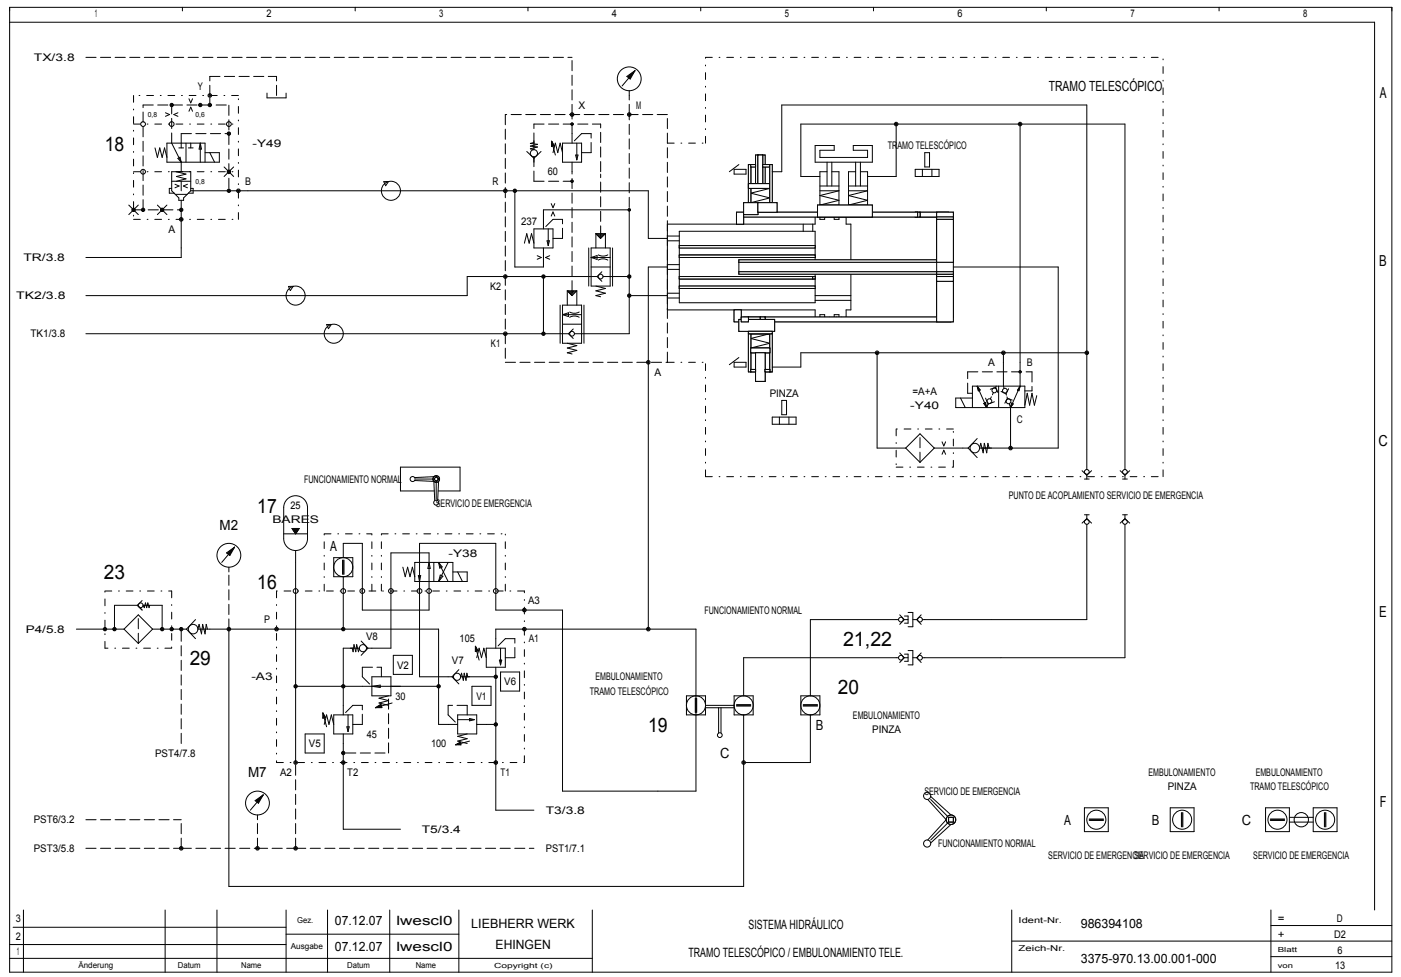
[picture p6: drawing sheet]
<svg xmlns="http://www.w3.org/2000/svg" width="582mm" height="406mm" viewBox="0 0 582 406" stroke-linecap="round" stroke-linejoin="round" font-family="sans-serif">
<g fill="none" stroke="#000" stroke-width=".42">
<path d="M306.9 68.4l-3.9 3M311.9 78.3h7.9l-7.9 2 7.9 2-7.9 1.9M311.9 76.3h7.9M314.9 68.4h-3v15.8M314.9 76.3v-11.9h1.9v11.9M316.8 68.4h3v15.8h-7.9M338.6 60.5h7.9v2h-5.9v2.9h19.8v-2.9h-5.9v-2h7.9v6.9h-23.8zM340.6 79.3h7.9l-7.9 2 7.9 1.9-7.9 2M340.6 77.3h7.9M343.6 71.4h-3v13.8M343.6 67.4v9.9M345.5 71.4h3v13.8h-7.9"/>
<path d="M345.5 67.4v9.9M352.5 79.3h7.9l-7.9 2 7.9 1.9-7.9 2M352.5 77.3h7.9M355.5 71.4h-3v13.8M355.5 67.4v9.9M357.4 71.4h3v13.8h-7.9M357.4 67.4v9.9M277.2 98.1h5M333.7 93.1v3M337.6 93.1v3M338.6 90.2v2.9h-61.4v35.7h61.4v3M340.6 90.2v1h2v-1"/>
<path d="M346.5 90.2v1h2v-1M351.5 90.2v2.9h2v14.9M380.2 90.2h13.9M380.2 88.2h2M389.1 88.2v43.6M396 88.2v43.6M277.2 112h5M277.2 110h5M277.2 100.1h5M282.2 115.9h56.4M282.2 114.9h56.4M282.2 107h56.4"/>
<path d="M282.2 106h56.4M306.9 109v3.9M337.6 114.9v1M338.6 108v-11.9h-56.4v29.7h56.4v-5.9M338.6 113.9v5M353.5 113.9v14.9h-2v3M277.2 123.8h5M277.2 121.9h5M305 132.7l14.8 1M308.9 131.8h8.9M319.8 138.7h-7.9v15.8h3M319.8 138.7l-7.9 2 7.9 1.9-7.9 2h7.9"/>
<path d="M319.8 138.7v15.8M338.6 124.8h14.9M338.6 122.8h14.9M340.6 131.8v-1h2v1.9h2v-.9M346.5 131.8v-1h2v1M347.5 131.8v.9h2v-.9M306.9 148.6l-3.9 3M311.9 146.6h7.9M313.9 146.6v11.9h3.9v-11.9M314.9 146.6v11.9M316.8 146.6v11.9M316.8 154.5h4"/>
</g>
<path d="M282.2 114.9h55.4v1h-55.4z" fill-rule="evenodd" fill="#fff" stroke="#000" stroke-width=".42"/>
<path d="M337.6 114.9h1v1h-1z" fill="none" stroke="#000" stroke-width=".42"/>
<path d="M337.6 114.9h1v1h-1z" fill-rule="evenodd" fill="#fff" stroke="#000" stroke-width=".42"/>
<path d="M306.9 108h82.2v1h-82.2z" fill="none" stroke="#000" stroke-width=".42"/>
<path d="M306.9 108h82.2v1h-82.2z" fill-rule="evenodd" fill="#fff" stroke="#000" stroke-width=".42"/>
<path d="M306.9 112.9h82.2v1h-82.2z" fill="none" stroke="#000" stroke-width=".42"/>
<path d="M306.9 112.9h82.2v1h-82.2z" fill-rule="evenodd" fill="#fff" stroke="#000" stroke-width=".42"/>
<path d="M389.1 113.9h6.9v5h-6.9z" fill="none" stroke="#000" stroke-width=".42"/>
<path d="M389.1 113.9h6.9v5h-6.9z" fill-rule="evenodd" fill="#fff" stroke="#000" stroke-width=".42"/>
<path d="M389.1 112.9h6.9v1h-6.9z" fill="none" stroke="#000" stroke-width=".42"/>
<path d="M389.1 112.9h6.9v1h-6.9z" fill-rule="evenodd" fill="#fff" stroke="#000" stroke-width=".42"/>
<path d="M282.2 106h56.4v1h-56.4z" fill="none" stroke="#000" stroke-width=".42"/>
<path d="M282.2 106h56.4v1h-56.4z" fill-rule="evenodd" fill="#fff" stroke="#000" stroke-width=".42"/>
<path d="M305 128.8h2.9v4.9h-2.9z" fill="none" stroke="#000" stroke-width=".42"/>
<path d="M305 128.8h2.9v4.9h-2.9z" fill-rule="evenodd" fill="#fff" stroke="#000" stroke-width=".42"/>
<path d="M282.2 102.1h56.4v.9h-56.4z" fill="none" stroke="#000" stroke-width=".42"/>
<path d="M282.2 102.1h56.4v.9h-56.4z" fill-rule="evenodd" fill="#fff" stroke="#000" stroke-width=".42"/>
<path d="M282.2 118.9h56.4v1h-56.4z" fill="none" stroke="#000" stroke-width=".42"/>
<path d="M282.2 118.9h56.4v1h-56.4z" fill-rule="evenodd" fill="#fff" stroke="#000" stroke-width=".42"/>
<path d="M382.2 88.2h11.9v2h-11.9z" fill="none" stroke="#000" stroke-width=".42"/>
<path d="M382.2 88.2h11.9v2h-11.9z" fill-rule="evenodd" fill="#fff" stroke="#000" stroke-width=".42"/>
<path d="M389.1 88.2h6.9v4h-6.9z" fill="none" stroke="#000" stroke-width=".42"/>
<path d="M389.1 88.2h6.9v4h-6.9z" fill-rule="evenodd" fill="#fff" stroke="#000" stroke-width=".42"/>
<path d="M380.2 88.2h2v2h-2z" fill="none" stroke="#000" stroke-width=".42"/>
<path d="M380.2 88.2h2v2h-2z" fill-rule="evenodd" fill="#fff" stroke="#000" stroke-width=".42"/>
<path d="M389.1 90.2h6.9v2h-6.9z" fill="none" stroke="#000" stroke-width=".42"/>
<path d="M389.1 90.2h6.9v2h-6.9z" fill-rule="evenodd" fill="#fff" stroke="#000" stroke-width=".42"/>
<path d="M389.1 91.2h6.9v17.8h-6.9z" fill="none" stroke="#000" stroke-width=".42"/>
<path d="M389.1 91.2h6.9v17.8h-6.9z" fill-rule="evenodd" fill="#fff" stroke="#000" stroke-width=".42"/>
<path d="M310.9 131.8h4.9v1.9h-4.9z" fill="none" stroke="#000" stroke-width=".42"/>
<path d="M310.9 131.8h4.9v1.9h-4.9z" fill-rule="evenodd" fill="#fff" stroke="#000" stroke-width=".42"/>
<path d="M317.8 131.8h77.3v1.9h-77.3z" fill="none" stroke="#000" stroke-width=".42"/>
<path d="M317.8 131.8h77.3v1.9h-77.3z" fill-rule="evenodd" fill="#fff" stroke="#000" stroke-width=".42"/>
<path d="M315.8 131.8h2v1.9h-2z" fill="none" stroke="#000" stroke-width=".42"/>
<path d="M315.8 131.8h2v1.9h-2z" fill-rule="evenodd" fill="#fff" stroke="#000" stroke-width=".42"/>
<path d="M306.9 132.7h14.9v5h-14.9z" fill="none" stroke="#000" stroke-width=".42"/>
<path d="M306.9 132.7h14.9v5h-14.9z" fill-rule="evenodd" fill="#fff" stroke="#000" stroke-width=".42"/>
<path d="M307.9 131.8h3v1.9h-3z" fill="none" stroke="#000" stroke-width=".42"/>
<path d="M307.9 131.8h3v1.9h-3z" fill-rule="evenodd" fill="#fff" stroke="#000" stroke-width=".42"/>
<path d="M389.1 116.9h6.9v16.8h-6.9z" fill="none" stroke="#000" stroke-width=".42"/>
<path d="M389.1 116.9h6.9v16.8h-6.9z" fill-rule="evenodd" fill="#fff" stroke="#000" stroke-width=".42"/>
<path d="M389.1 114.9h6.9v2h-6.9z" fill="none" stroke="#000" stroke-width=".42"/>
<path d="M389.1 114.9h6.9v2h-6.9z" fill-rule="evenodd" fill="#fff" stroke="#000" stroke-width=".42"/>
<path d="M310.9 68.4h1v15.8h-1z" fill="none" stroke="#000" stroke-width=".42"/>
<path d="M310.9 68.4h1v15.8h-1z" fill-rule="evenodd" fill="#fff" stroke="#000" stroke-width=".42"/>
<path d="M316.8 64.4h1v11.9h-1z" fill="none" stroke="#000" stroke-width=".42"/>
<path d="M316.8 64.4h1v11.9h-1z" fill-rule="evenodd" fill="#fff" stroke="#000" stroke-width=".42"/>
<path d="M313.9 64.4h1v11.9h-1z" fill="none" stroke="#000" stroke-width=".42"/>
<path d="M313.9 64.4h1v11.9h-1z" fill-rule="evenodd" fill="#fff" stroke="#000" stroke-width=".42"/>
<path d="M314.9 64.4h1.9v11.9h-1.9z" fill="none" stroke="#000" stroke-width=".42"/>
<path d="M314.9 64.4h1.9v11.9h-1.9z" fill-rule="evenodd" fill="#fff" stroke="#000" stroke-width=".42"/>
<path d="M316.8 68.4h3v1h-3z" fill="none" stroke="#000" stroke-width=".42"/>
<path d="M316.8 68.4h3v1h-3z" fill-rule="evenodd" fill="#fff" stroke="#000" stroke-width=".42"/>
<path d="M311.9 68.4h2v1h-2z" fill="none" stroke="#000" stroke-width=".42"/>
<path d="M311.9 68.4h2v1h-2z" fill-rule="evenodd" fill="#fff" stroke="#000" stroke-width=".42"/>
<path d="M310.9 76.3h8.9v2h-8.9z" fill="none" stroke="#000" stroke-width=".42"/>
<path d="M310.9 76.3h8.9v2h-8.9z" fill-rule="evenodd" fill="#fff" stroke="#000" stroke-width=".42"/>
<path d="M319.8 68.4h1v15.8h-1z" fill="none" stroke="#000" stroke-width=".42"/>
<path d="M319.8 68.4h1v15.8h-1z" fill-rule="evenodd" fill="#fff" stroke="#000" stroke-width=".42"/>
<path d="M305.9 88.2h3v4.9h-3z" fill="none" stroke="#000" stroke-width=".42"/>
<path d="M305.9 88.2h3v4.9h-3z" fill-rule="evenodd" fill="#fff" stroke="#000" stroke-width=".42"/>
<path d="M308.9 88.2h72.3v2h-72.3z" fill="none" stroke="#000" stroke-width=".42"/>
<path d="M308.9 88.2h72.3v2h-72.3z" fill-rule="evenodd" fill="#fff" stroke="#000" stroke-width=".42"/>
<path d="M308.9 84.2h6v5h-6z" fill="none" stroke="#000" stroke-width=".42"/>
<path d="M308.9 84.2h6v5h-6z" fill-rule="evenodd" fill="#fff" stroke="#000" stroke-width=".42"/>
<path d="M305 70.4h4.9v2h-4.9zM314.9 84.2h7.9v4h-7.9z" fill="none" stroke="#000" stroke-width=".42"/>
<path d="M314.9 84.2h7.9v4h-7.9z" fill-rule="evenodd" fill="#fff" stroke="#000" stroke-width=".42"/>
<path d="M310.9 138.7h9.9" fill="none" stroke="#000" stroke-width=".42"/>
<path d="M310.9 138.7h9.9z" fill-rule="evenodd" fill="#fff" stroke="#000" stroke-width=".42"/>
<path d="M319.8 138.7h1v15.8h-1z" fill="none" stroke="#000" stroke-width=".42"/>
<path d="M319.8 138.7h1v15.8h-1z" fill-rule="evenodd" fill="#fff" stroke="#000" stroke-width=".42"/>
<path d="M310.9 138.7h1v15.8h-1z" fill="none" stroke="#000" stroke-width=".42"/>
<path d="M310.9 138.7h1v15.8h-1z" fill-rule="evenodd" fill="#fff" stroke="#000" stroke-width=".42"/>
<path d="M311.9 144.6h7.9v2h-7.9z" fill="none" stroke="#000" stroke-width=".42"/>
<path d="M311.9 144.6h7.9v2h-7.9z" fill-rule="evenodd" fill="#fff" stroke="#000" stroke-width=".42"/>
<path d="M313.9 146.6h3.9v11.9h-3.9z" fill="none" stroke="#000" stroke-width=".42"/>
<path d="M313.9 146.6h3.9v11.9h-3.9z" fill-rule="evenodd" fill="#fff" stroke="#000" stroke-width=".42"/>
<path d="M311.9 153.5h2v1h-2z" fill="none" stroke="#000" stroke-width=".42"/>
<path d="M311.9 153.5h2v1h-2z" fill-rule="evenodd" fill="#fff" stroke="#000" stroke-width=".42"/>
<path d="M317.8 153.5h2v1h-2z" fill="none" stroke="#000" stroke-width=".42"/>
<path d="M317.8 153.5h2v1h-2z" fill-rule="evenodd" fill="#fff" stroke="#000" stroke-width=".42"/>
<path d="M310.9 137.7h9.9v1h-9.9zM305 150.6h4.9v1.9h-4.9z" fill="none" stroke="#000" stroke-width=".42"/>
<path d="M310.9 137.7h9.9v1h-9.9z" fill-rule="evenodd" fill="#fff" stroke="#000" stroke-width=".42"/>
<path d="M339.6 85.2h22.8v5h-22.8z" fill="none" stroke="#000" stroke-width=".42"/>
<path d="M339.6 85.2h22.8v5h-22.8z" fill-rule="evenodd" fill="#fff" stroke="#000" stroke-width=".42"/>
<g fill="none" stroke="#000" stroke-width=".42">
<path d="M4 3.1h574.2v400.9h-574.2zM4 9.2h567v369M75.8 3.1v1.4M147.6 3.1v1.4M219.3 3.1v1.4M291.1 3.1v1.4M362.9 3.1v1.4M434.6 3.1v1.4M506.4 3.1v1.4M110.9 38.7v2h7.9v-2M260.4 31.8l3.4-2.4-2 3.5zM261.4 37.7v2"/>
<path d="M261.4 31.8l1.5-1.4-1 1.4zM263.8 29.4l-2.9 2.4 .8 .7 1.2-2.1M263.8 29.4l-5.4 6.3M68.7 46.9l1.7 .7-1.7 .7M71.3 59.5l4 7.9M73.9 46.9l-1.7 .7 1.7 .7M75.3 59.5v2M77.3 59.5v7.9M78.5 41l.7 1.8 .8-1.8M78.5 46.2l.7-1.7 .8 1.7M79.2 59.5v2M83.2 59.5v7.9"/>
<path d="M83.2 59.5l.5 2.5h-1zM221.8 58.5v3.7l-1.5-.4 3-.7-3-.4 3-.7-3-.4 1.5-.4M229.2 58.7l1.1 1.9-1.2 .3zM229.2 58.7l1.5 5.7M229.2 58.7l.8 1.8-.7 .2v-1.4l.4 1.1-.3 .1 .1-.7M233.7 59.5h7.9v7.9h-7.9zM237.6 55.5v4M239.6 59.5v6.9M372.3 51.6v21.7h-11.9M423.8 51.6v108.9M64.4 61.5l1 3.9 1-3.9 1 3.9 .9-3.9 1 3.9M71.3 71.4h7.9v7.9l-2.9 3v.9h-2v-.9l-3-3z"/>
<path d="M71.3 78.3h-1v2h2M71.3 75.3h7.9M72.7 76.6l1.7 .7-1.7 .7M73.3 71.4l4 1-4 .9 4 1-4 1M73.9 65.8l.9-.5 .5 2.1zM74.3 61.5h2M77.9 76.6l-1.7 .7 1.7 .7M78.2 61.5h2M79.2 78.3h1v2h-2M79.2 79.3h190.1v19.8h7.9M85.2 63.4h5.9v4h-21.8v-7.9h15.9v7.9M87.2 63.4l1.9 4"/>
<path d="M93.1 69.4l4 3.9M97.1 69.4l-4 3.9M159.4 75.5l2-.1-1.2 1.8zM213.9 79.3v31.7h11.9v-8M218.8 62.9l3 2.9M221.8 65.8v1.6M224.8 62.9l-3 2.9M229.7 63.4l1-3.9 1 3.9 1-3.9 1 3.9M237.6 67.4v4M239.1 64.4h1l-.5 2zM320.8 71.4h4v-27.8h126.7v151.5M340.6 73.3h-7.9v-21.7h134.6v143.5"/>
<path d="M380.2 70.4h9.9v2.9h-9.9zM383.2 70.4v2.9M384.2 63.4h1.9v6h-1.9zM387.1 70.4v2.9M53.5 85.2l4 4M57.5 85.2l-4 4M65.4 85.2l3.9 4M69.3 85.2l-3.9 4M72.8 80.8h5M75.3 83.2v23.8h-39.6M221.8 95.1h7.9v7.9h-7.9zM225.8 95.1v-7.9h35.6v51.5h-22.8"/>
<path d="M227.7 95.1v7M229 84.6l.7 1.7 .8-1.7M229 89.8l.7-1.7 .8 1.7M247.5 97.1h4M247.5 97.1l2 2 2-2M247.5 97.1v5.9M248 97.1l1.5 1.5 1.6-1.5M248.6 97.2l.9 .9M249.2 97.1l.3 .5M250 97.1l-.5 .4M250.4 97.2l-.9 .8M251.5 97.1v5.9"/>
<path d="M119.8 119h2l-1.2 1.7zM217.8 101.1l1-4 1 4 1-4 1 4M223.2 106.3l1.7 .7-1.7 .7M225.8 114.9v23.8M227.2 100.1h1l-.5 2zM228.4 106.3l-1.7 .7 1.7 .7M244.6 103v15.9M245.6 103h7.9v15.9h-7.9zM245.6 107h7.9M245.6 107l2.4-.8v1.6zM245.6 111h7.9M247.5 118.9l4 1-4 1 4 1-4 .9 2 .5"/>
<path d="M248 114.9h-53.9v7.9h-158.4M248 114.9l2 2M248.5 105.9l1.7 .5 2.3-.5M248.5 108.1l2.3-.5 1.7 .5M250 112.9l-2 2M250.5 114.9h10.9M254.5 103v15.9M277.2 111h-7.9v150.4M396 111h43.6v75.2h-32.7l.5-2 1 4 .5-4 1 4 .5-4 .5 2M35.7 138.7h200.5M135.7 134.9l2-.1-1.3 1.8zM232.7 126.8v15.8"/>
<path d="M233.7 126.8h7.9v15.8h-7.9zM233.7 130.8h7.9M233.7 130.8l2.5-.8v1.6zM233.7 134.7h7.9M235.7 120.9h3.9M235.7 120.9l1.9 1.9 2-1.9M235.7 120.9v5.9M236.2 138.7l1.9 2M236.2 120.9l1.4 1.4 1.6-1.4M236.7 129.7l2.2 .5 1.7-.5M236.7 131.8l2.2-.5 1.7 .5M236.7 121l.9 .9"/>
<path d="M237.3 120.9l.3 .5M238.1 136.7l-1.9 2M238.1 120.9l-.5 .4M238.5 121l-.9 .8M239.6 120.9v5.9M242.6 126.8v15.8M261.4 122.8h15.8M235.7 142.6l3.9 1-3.9 1 3.9 1-3.9 1 1.9 .5M364.4 146.6v39.6h11.8M416.8 146.6v13.8l.3 1M451.5 146.6h-118.8v5.9h-11.9M320.8 173.3h9.9v3h-9.9z"/>
<path d="M323.8 173.3v3M324.8 166.4h1.9v5.9h-1.9zM327.7 173.3v3M399 165.4l2 4M404 165.4h-7v4h28.7v-8.9h-21.7v8.9M405.9 160.5l.5 2 .8-.4M405.9 160.5l4 8.9M405.9 160.5l1.3 1.6M406.2 161l.8 1M406.2 161l.3 1.4M407 162.1h.1M408.7 167.6l.8-.2-.8 .3 1.2 1.6"/>
<path d="M409.2 167.5l.5 1.4-.8-1.3M409.4 165.4l1.1 2.6M409.4 167.4l.5 1.9M410.1 168.8l-.2 .5M410.3 168.4l-.3 .5M410.5 168l-.3 .5M411.8 164.9l-.4 .9M412.7 163.1l-.4 1M413.1 167l-2.6 1M413.6 161l-2.2 .7M413.6 161l1 2.1M413.9 160.4l-.3 .6"/>
<path d="M414.9 160.5v8.9M415.9 162.7l2 .9M417.9 163.6l.2 .6M418.3 164.9l.2 .6M418.5 165.5l2 .8M418.5 165.5l-1.1 2.1M419 161.6l-1.1 2M419.3 167.7l.5 1.6M419.8 169.4v16.8M420.2 167.5l.7 .4-1.1 1.5zM420.4 167.6l-.4 1.3M420.8 167.8l-.7 1"/>
<path d="M423.6 161l-.5 1.3M423.6 160.9l-.7 1.3M423.8 160.5l-4 8.9M423.8 160.5l-1.1 1.6 .6 .3 .5-1.9M430.7 164.4l-1 4-1-5-1 5-1-5-1 5M172.3 199.7l7.9 .4 .4 7.9M172.9 199.1h6.8M180.2 198.1l-7.9 .4M181.2 198.1l1 1-1 1-1-1zM376.2 186.2l6 5.9 5.9-5.9M376.2 186.2l6-5.9 5.9 5.9M388.1 186.2h14.1"/>
<path d="M391.3 183.6l.8 1.7 .7-1.7M391.3 188.8l.8-1.7 .7 1.7M402.2 186.2l3.7 4M405.9 182.2l-3.7 4M449.5 195.6l2 1.9 2-1.9M450.5 199.1h2M451.5 197.1v2M465.3 195.6l2 1.9 2-1.9M466.3 199.1h2M467.3 197.1v2M121.3 219.6h3l-1.5 2.2zM180.4 204h-14v-9.9h24.7v9.9h-9.1"/>
<path d="M181.2 200.5v6.9M182.2 200.1l-.4 7.9M449.5 217.4l2-1.9 2 1.9M450.5 213.9h2M451.5 217.9v39.6h-68.3M451.5 213.9v2M465.3 217.4l2-1.9 2 1.9M466.3 213.9h2M467.3 217.9v55.4h-84.1M467.3 213.9v2M94.1 229.8l3.4-2.4-2 3.5zM95.1 235.7v2"/>
<path d="M95.1 229.8l1.5-1.4-1 1.4zM97.5 227.4l-2.9 2.4 .8 .7 1.2-2.1M97.5 227.4l-5.4 6.3M117.8 223.8v-12.8a5 5 0 0 1 5-5 5 5 0 0 1 5 5v12.8M117.8 221.8h10M122.7 220.5l.2-.1-.2 .5-.3-.7h.8l-.5 1-.6-1.1h1.4l-.8 1.4-1-1.7h2.2l-1.1 1.8M122.8 228.8v88.1M127.7 223.7a5 5 0 0 1-4.8 5.1 5 5 0 0 1-5-4.9M138.6 231.7h8v8h-8zM142.3 232.7v6M142.6 231.7v-5.9h7.9v27.7h27.7v-23.7h-15.8v39.6h-9.6M142.6 232.7v6"/>
<path d="M142.6 239.7v21.7M142.9 232.7v6M167.4 235.7l.9 4 1-4 1 4 1-4 1 4M173.8 239.2h1l-.5 2.4zM178.2 233.7l.5 2.5h-1zM180.2 233.7v7.9M182.2 233.7l4 7.9M182.2 233.7l1.5 1.9-1 .5zM182.9 239l1.1 .5-1.8 2.1zM186.2 233.7l-4 7.9M188.1 237.7h6v3.9h-21.8v-7.9h15.8v7.9M190.1 237.7l2 3.9"/>
<path d="M57.2 251.5h-9.6v9.9M59 249.6l-1.9 1.9 1.9 2M62.2 251.5l-.3 1-.5-1.9-.5 1.9-.5-1.9-.5 1.9-.5-1h8v9.9M81.2 257.5l-3.7 3.9M373.3 257.5h-36.7v31.7M373.8 255.5l1.8 2-1.8 2M375.3 257.5h1.9M375.7 256h1.5v3h-1.5M377.2 254.5h2v6h-2M379.2 257.5h1.6M380.8 257.5l1.9 2M382.7 255.5l-1.9 2"/>
<path d="M31.7 261.4h19.8M51.5 261.4l6 6 5.9-6M51.5 261.4l6-5.9 5.9 5.9M63.4 261.4h14.1M77.5 261.4l3.7 4M86.2 261.4l-.5-1.9-.5 3.9-1-3.9-.5 3.9-1-3.9-.5 1.9h100v39.6h7.9M95.1 261.4v107h213.8v-71.3M146.3 269.4l.4 1.4 .4-2.9 .7 2.9 .4-2.9 .7 2.9 .4-1.4h-6.7v27.7M150 266.4l2.8 3M152.8 269.4l-2.8 2.9M163.4 272.3h7.9v8h-7.9zM190.6 278.3l-2.8 2.9"/>
<path d="M197.5 268.6l1.1 1.8-1.1 .3zM197.5 268.6l1.5 5.7M197.5 268.6l.8 1.8-.7 .2 .1-1.4 .4 1.1-.4 .1 .1-.7M198 273.3l1-3.9 1 3.9 1-3.9 1 3.9M202 269.4h7.9v7.9h-7.9zM206 269.4v-8h83.1v67.4h-55.4v-75.3h-27.7v-27.7h-31.7v55.4h13.5M206 277.3v59.4h15.8M207.4 274.3h1l-.5 2zM207.9 269.4v6.9M207.9 279.3h8v7.9h-8zM373.3 273.3h-64.4v15.9M373.8 271.3l1.8 2-1.8 2"/>
<path d="M375.3 273.3h1.9M375.7 271.8h1.5v3h-1.5M377.2 270.4h2v5.9h-2M379.2 273.3h1.6M380.8 273.3l1.9 2M382.7 271.3l-1.9 2M122.8 285.2h59.4M134.1 296.3l1.1 1.9-1.1 .3zM134.1 296.3l1.6 5.7M134.1 296.3l.9 1.8-.8 .2 .1-1.4 .4 1.1-.3 .1v-.7M138.6 297.1h8v7.9h-8zM144.6 297.1v6.9"/>
<path d="M154.5 281.2h7.9v8h-7.9zM154.5 285.2l3.4-.5v1zM156 294.1l2.3-1.5 .4 1.5zM157.4 293.7l.6-.5 .1 .4-1.4 .3 1.5-1 .2 .9-2.4 .3M161.4 289.2l-3.9 1 3.9 .9-3.9 1 3.9 1M162.9 292.1l-6.9 2M187.8 281.2l2.8 3M190.1 297.1h7.9v7.9h-7.9zM190.1 299.1h6.9M194.3 281.2l-.3-1.4-.4 2.9-.8-2.9-.3 2.9-.8-2.9-.3 1.4h14.6M195.1 298.6l1.9 .5-1.9 .5zM196.1 285.2h7.9v7.9h-7.9z"/>
<path d="M285.2 289.2h7.9v7.9h-7.9zM288.8 290.2v5.9M289.4 290.2v5.9M293.1 293.1h11.9M293.1 294.1h11.9M298.5 294.1v10.4M299.5 294.1v10.4M305 289.2h7.9v7.9h-7.9zM305.9 293.1h6M305.9 293.4h6M305.9 292.8h6M332.7 289.2h7.9v7.9h-7.9z"/>
<path d="M333.7 293.1h5.9M333.7 293.4h5.9M333.7 292.8h5.9M336.6 297.1v19.8h-27.7M126.8 305h7.9v7.9h-7.9zM134.7 301l1-3.9 1 3.9 1-3.9 .9 3.9M142.6 305v39.6h23.8M144.1 302h1l-.5 2zM189.3 309.5l1.9-1.1 .3 1.1zM190.5 309.2l.6 .1-.1-.4-1 .4 1.3 .1-.2-.7-1.8 .8M194.1 305l-4 1 4 1-4 1 4 1M195.1 308l-5.8 1.5"/>
<path d="M198 301h8M106 332.7l3.3-2.4-1.9 3.5zM107 338.7v1.9M107 332.7l1.4-1.4-.9 1.4zM109.3 330.3l-2.8 2.4 .8 .7 1.1-2.1M109.3 330.3l-5.3 6.4M385.4 332.2l7.7 8.4-7.7 8.5M386.6 332.2l7 7M386.6 331l8.5 7.7M394.1 339.7h1.9v1.9h-1.9zM450.5 335.7h9.9v9.9h-9.9zM486.1 335.7h9.9v9.9h-9.9z"/>
<path d="M490.8 337.7v5.9M491.1 337.7v5.9M491.4 337.7v5.9M525.7 335.7h9.9v9.9h-9.9zM535.6 339.7h9.9M545.5 335.7h9.9v9.9h-9.9zM550.2 337.7v5.9M550.5 337.7v5.9M550.8 337.7v5.9M393.6 342.1l-7 7M395.1 342.6l-8.5 7.7M452.5 340.6h5.9"/>
<path d="M452.5 340.3h5.9M452.5 340.9h5.9M527.7 340.6h6M527.7 340.3h6M527.7 340.9h6M535.6 341.6h9.9M9.7 378.2v25.8M68.6 378.2v25.8M90.1 378.2v25.8M118.8 378.2v25.8M136.1 378.2v25.8M161.9 378.2v25.8"/>
<path d="M190.6 378.2v25.8M246.1 378.2v25.8M420.3 378.2v25.8M528 378.2v25.8M4 398.3h242.1M4 392.5h114.8M5.4 385.3h113.4M118.8 388.2h71.8M420.3 391.1h157.9M528 397.5h50.2M528 384.6h50.2"/>
<circle cx="87.2" cy="39.7" r=".74"/>
<circle cx="87.2" cy="39.7" r=".37"/>
<circle cx="261.4" cy="32.8" r="5"/>
<circle cx="59.4" cy="51.6" r=".99"/>
<circle cx="71.3" cy="51.6" r=".99"/>
<circle cx="71.3" cy="43.6" r=".69"/>
<circle cx="71.3" cy="43.6" r=".5"/>
<circle cx="71.3" cy="43.6" r=".2"/>
<circle cx="83.2" cy="43.6" r=".69"/>
<circle cx="83.2" cy="43.6" r=".5"/>
<circle cx="83.2" cy="43.6" r=".2"/>
<circle cx="87.2" cy="43.6" r=".69"/>
<circle cx="87.2" cy="43.6" r=".5"/>
<circle cx="87.2" cy="43.6" r=".2"/>
<circle cx="95.1" cy="51.6" r=".99"/>
<circle cx="95.1" cy="55.5" r=".69"/>
<circle cx="95.1" cy="55.5" r=".5"/>
<circle cx="95.1" cy="55.5" r=".2"/>
<circle cx="237.6" cy="51.6" r=".52"/>
<circle cx="237.6" cy="47.6" r=".74"/>
<circle cx="237.6" cy="47.6" r=".37"/>
<circle cx="237.6" cy="51.6" r=".37"/>
<circle cx="237.6" cy="51.6" r=".15"/>
<circle cx="261.4" cy="47.6" r=".37"/>
<circle cx="261.4" cy="47.6" r=".74"/>
<circle cx="372.3" cy="51.6" r=".74"/>
<circle cx="372.3" cy="51.6" r=".37"/>
<circle cx="423.8" cy="51.6" r=".74"/>
<circle cx="423.8" cy="51.6" r=".37"/>
<circle cx="59.4" cy="71.4" r=".99"/>
<circle cx="95.1" cy="79.3" r=".69"/>
<circle cx="95.1" cy="71.4" r=".69"/>
<circle cx="95.1" cy="71.4" r=".5"/>
<circle cx="95.1" cy="79.3" r=".5"/>
<circle cx="95.1" cy="79.3" r=".2"/>
<circle cx="95.1" cy="71.4" r=".2"/>
<circle cx="99" cy="79.3" r=".74"/>
<circle cx="99" cy="79.3" r=".37"/>
<circle cx="162.4" cy="79.3" r="4"/>
<circle cx="209.9" cy="79.3" r=".74"/>
<circle cx="209.9" cy="79.3" r=".37"/>
<circle cx="213.9" cy="79.3" r=".69"/>
<circle cx="213.9" cy="79.3" r=".5"/>
<circle cx="213.9" cy="79.3" r=".2"/>
<circle cx="221.8" cy="63.7" r="1.49"/>
<circle cx="237.6" cy="75.3" r=".52"/>
<circle cx="237.6" cy="75.3" r=".37"/>
<circle cx="237.6" cy="75.3" r=".15"/>
<circle cx="55.5" cy="87.2" r=".5"/>
<circle cx="55.5" cy="87.2" r=".69"/>
<circle cx="55.5" cy="87.2" r=".2"/>
<circle cx="59.4" cy="87.2" r=".69"/>
<circle cx="59.4" cy="87.2" r=".5"/>
<circle cx="59.4" cy="87.2" r=".2"/>
<circle cx="67.4" cy="87.2" r=".69"/>
<circle cx="67.4" cy="87.2" r=".5"/>
<circle cx="67.4" cy="87.2" r=".2"/>
<circle cx="75.3" cy="87.2" r=".69"/>
<circle cx="75.3" cy="87.2" r=".5"/>
<circle cx="75.3" cy="91.2" r=".74"/>
<circle cx="75.3" cy="91.2" r=".37"/>
<circle cx="75.3" cy="87.2" r=".2"/>
<circle cx="261.4" cy="87.2" r=".37"/>
<circle cx="261.4" cy="87.2" r=".52"/>
<circle cx="261.4" cy="87.2" r=".15"/>
<circle cx="209.9" cy="114.9" r=".74"/>
<circle cx="209.9" cy="114.9" r=".37"/>
<circle cx="225.8" cy="114.9" r=".69"/>
<circle cx="225.8" cy="114.9" r=".5"/>
<circle cx="225.8" cy="114.9" r=".2"/>
<circle cx="249.5" cy="114.9" r=".99"/>
<circle cx="261.4" cy="114.9" r=".5"/>
<circle cx="261.4" cy="114.9" r=".69"/>
<circle cx="261.4" cy="114.9" r=".2"/>
<circle cx="122.8" cy="122.8" r="4"/>
<circle cx="138.6" cy="138.7" r="4"/>
<circle cx="209.9" cy="138.7" r=".74"/>
<circle cx="209.9" cy="138.7" r=".37"/>
<circle cx="225.8" cy="138.7" r=".69"/>
<circle cx="225.8" cy="138.7" r=".5"/>
<circle cx="225.8" cy="138.7" r=".2"/>
<circle cx="237.6" cy="138.7" r=".99"/>
<circle cx="261.4" cy="122.8" r=".5"/>
<circle cx="261.4" cy="122.8" r=".69"/>
<circle cx="261.4" cy="122.8" r=".2"/>
<circle cx="269.3" cy="150.6" r=".74"/>
<circle cx="269.3" cy="150.6" r=".37"/>
<circle cx="364.4" cy="146.6" r=".74"/>
<circle cx="364.4" cy="146.6" r=".37"/>
<circle cx="416.8" cy="146.6" r=".74"/>
<circle cx="416.8" cy="146.6" r=".37"/>
<circle cx="423.8" cy="154.5" r=".5"/>
<circle cx="423.8" cy="154.5" r=".3"/>
<circle cx="451.5" cy="146.6" r=".74"/>
<circle cx="451.5" cy="146.6" r=".37"/>
<circle cx="411" cy="166.7" r=".99"/>
<circle cx="413.1" cy="162.2" r=".99"/>
<circle cx="417.5" cy="162.3" r=".99"/>
<circle cx="418.9" cy="166.8" r=".99"/>
<circle cx="171.4" cy="199.1" r="1.04"/>
<circle cx="181.2" cy="199.1" r="1.39"/>
<circle cx="404.9" cy="186.2" r="1.98"/>
<circle cx="419.8" cy="186.2" r=".74"/>
<circle cx="419.8" cy="186.2" r=".37"/>
<circle cx="451.5" cy="196.1" r=".99"/>
<circle cx="467.3" cy="196.1" r=".99"/>
<circle cx="181.2" cy="208.9" r="1.04"/>
<circle cx="451.5" cy="216.9" r=".99"/>
<circle cx="467.3" cy="216.9" r=".99"/>
<circle cx="95.1" cy="230.8" r="5"/>
<circle cx="142.6" cy="235.7" r="4"/>
<circle cx="58.4" cy="251.5" r=".99"/>
<circle cx="122.8" cy="245.6" r=".99"/>
<circle cx="142.6" cy="245.6" r=".99"/>
<circle cx="150.5" cy="245.6" r=".99"/>
<circle cx="162.4" cy="245.6" r=".99"/>
<circle cx="174.3" cy="245.6" r=".99"/>
<circle cx="178.2" cy="245.6" r=".99"/>
<circle cx="206" cy="245.6" r=".99"/>
<circle cx="217.8" cy="253.5" r=".74"/>
<circle cx="217.8" cy="253.5" r=".37"/>
<circle cx="374.3" cy="257.5" r=".99"/>
<circle cx="382.2" cy="257.5" r=".99"/>
<circle cx="43.6" cy="261.4" r=".5"/>
<circle cx="43.6" cy="261.4" r=".69"/>
<circle cx="43.6" cy="261.4" r=".2"/>
<circle cx="47.6" cy="261.4" r=".5"/>
<circle cx="47.6" cy="261.4" r=".69"/>
<circle cx="47.6" cy="261.4" r=".2"/>
<circle cx="67.4" cy="261.4" r=".69"/>
<circle cx="67.4" cy="261.4" r=".5"/>
<circle cx="67.4" cy="261.4" r=".2"/>
<circle cx="71.3" cy="261.4" r=".69"/>
<circle cx="71.3" cy="261.4" r=".5"/>
<circle cx="71.3" cy="261.4" r=".2"/>
<circle cx="75.3" cy="261.4" r=".69"/>
<circle cx="75.3" cy="261.4" r=".5"/>
<circle cx="75.3" cy="261.4" r=".2"/>
<circle cx="80.2" cy="261.4" r="1.98"/>
<circle cx="95.1" cy="261.4" r=".74"/>
<circle cx="95.1" cy="261.4" r=".37"/>
<circle cx="114.9" cy="261.4" r=".74"/>
<circle cx="114.9" cy="261.4" r=".37"/>
<circle cx="142.6" cy="261.4" r=".5"/>
<circle cx="142.6" cy="261.4" r=".69"/>
<circle cx="142.6" cy="261.4" r=".2"/>
<circle cx="150.8" cy="269.4" r="1.49"/>
<circle cx="217.8" cy="261.4" r=".74"/>
<circle cx="217.8" cy="261.4" r=".37"/>
<circle cx="269.3" cy="261.4" r=".74"/>
<circle cx="269.3" cy="261.4" r=".37"/>
<circle cx="374.3" cy="273.3" r=".99"/>
<circle cx="382.2" cy="273.3" r=".99"/>
<circle cx="122.8" cy="285.2" r=".5"/>
<circle cx="122.8" cy="285.2" r=".69"/>
<circle cx="122.8" cy="285.2" r=".2"/>
<circle cx="142.6" cy="285.2" r=".5"/>
<circle cx="142.6" cy="285.2" r=".69"/>
<circle cx="142.6" cy="285.2" r=".2"/>
<circle cx="182.2" cy="285.2" r=".5"/>
<circle cx="182.2" cy="285.2" r=".69"/>
<circle cx="182.2" cy="285.2" r=".2"/>
<circle cx="189.9" cy="281.2" r="1.49"/>
<circle cx="206" cy="281.2" r=".69"/>
<circle cx="206" cy="281.2" r=".5"/>
<circle cx="206" cy="281.2" r=".2"/>
<circle cx="289.1" cy="293.1" r="4"/>
<circle cx="308.9" cy="293.1" r="4"/>
<circle cx="336.6" cy="293.1" r="4"/>
<circle cx="122.8" cy="316.9" r=".74"/>
<circle cx="122.8" cy="316.9" r=".37"/>
<circle cx="142.6" cy="312.9" r=".5"/>
<circle cx="142.6" cy="316.9" r=".74"/>
<circle cx="142.6" cy="316.9" r=".37"/>
<circle cx="142.6" cy="312.9" r=".69"/>
<circle cx="142.6" cy="312.9" r=".2"/>
<circle cx="206" cy="316.9" r=".74"/>
<circle cx="206" cy="301" r=".69"/>
<circle cx="206" cy="301" r=".5"/>
<circle cx="206" cy="316.9" r=".37"/>
<circle cx="206" cy="301" r=".2"/>
<circle cx="299" cy="305.5" r=".99"/>
<circle cx="308.9" cy="316.9" r=".37"/>
<circle cx="308.9" cy="316.9" r=".74"/>
<circle cx="107" cy="333.7" r="5"/>
<circle cx="385.1" cy="330.7" r="1.49"/>
<circle cx="75.3" cy="352.5" r=".74"/>
<circle cx="75.3" cy="352.5" r=".37"/>
<circle cx="107" cy="352.5" r=".74"/>
<circle cx="107" cy="352.5" r=".37"/>
<circle cx="122.8" cy="352.5" r=".74"/>
<circle cx="122.8" cy="352.5" r=".37"/>
<circle cx="385.1" cy="350.5" r="1.49"/>
<circle cx="395" cy="340.6" r="1.98"/>
<circle cx="455.4" cy="340.6" r="4"/>
<circle cx="491.1" cy="340.6" r="4"/>
<circle cx="530.7" cy="340.6" r="4"/>
<circle cx="540.6" cy="340.6" r="2.97"/>
<circle cx="550.5" cy="340.6" r="4"/>
</g>
<g fill="none" stroke="#000" stroke-width=".42" stroke-dasharray="4.2 1.8">
<path d="M35.7 23.8h201.9M87.2 39.7v-7.9M87.2 31.8h27.7M114.9 39.7v-7.9M59.4 43.6h35.7M71.3 59.5v-15.9M75.3 59.5v-4M75.3 55.5h19.8M209.9 47.6v103M221.8 59.5v-7.9M221.8 51.6h27.7M237.6 55.5v-7.9"/>
<path d="M237.6 47.6v-23.8M241.6 55.5l-4 4M245.6 55.5h-4M261.4 47.6v-7.9M277.2 47.6h-67.3M75.3 79.3v-4M75.3 71.4v-4M95.1 78.3v-34.7M221.8 75.3v-11.9M221.8 75.3h15.8M241.6 63.4h4M245.6 63.4v-7.9"/>
<path d="M249.5 71.4v-19.8M55.5 87.2h19.8M59.4 87.2v-43.6M229.7 91.2l-3.9 3.9M229.7 99.1h4M233.7 99.1v-7.9M233.7 91.2h-4M249.5 98.1v-25.7M261.4 86.2v-38.6M237.6 120.9v-49.5M209.9 150.6h67.3M277.2 150.6v-103"/>
<path d="M402 154.5h26.7M428.7 154.5v7.9M402 163.4v-8.9M404 163.4h-2M428.7 162.4h-3M382.2 192.1v-11.8M59 253.5l-1.9-2M57.5 267.4v-11.9M95.1 261.4v-23.7M150.5 277.3h7.9M150.5 277.3v3.9M158.4 277.3v3.9"/>
<path d="M209.9 265.4l-3.9 4M209.9 273.3h4M213.9 273.3v-7.9M213.9 265.4h-4M146.6 293.1l-4 4M150.5 281.2l4 4M150.5 293.1h-3.9M186.2 293.1v4M186.2 297.1l3.9 3.9M194.1 293.1h-7.9M194.1 297.1v-4M75.3 309v-47.6"/>
<path d="M143.6 312.9h17.8M146.6 301h3.9M150.5 301v-7.9M161.4 312.9v-23.7M35.7 352.5h39.6M35.7 340.6h39.6M75.3 352.5v-11.9M75.3 352.5h31.7M107 352.5v-11.9M107 352.5h15.8M122.8 352.5v-35.6M122.8 352.5h99"/>
</g>
<g fill="none" stroke="#000" stroke-width=".42" stroke-dasharray="2.8 2.8 .4 2.8">
<path d="M55.5 39.7v51.5M99 39.7h-43.5M293.1 23.8h190.1M55.5 51.6h43.5M87.2 43.6v-3.9M277.2 59.5h15.9M293.1 59.5v-35.7M55.5 71.4h43.5M55.5 91.2h43.5M99 91.2v-51.5M277.2 150.6h15.9M372.3 178.3v15.8"/>
<path d="M396 178.3h-23.7M293.1 198.1v-47.5M293.1 198.1h190.1M372.3 194.1h23.7M396 194.1v-15.8M483.2 198.1v-174.3M134.7 221.8h19.8M158.4 221.8h51.5M43.6 245.6h27.7M71.3 245.6v23.8M114.9 245.6v71.3M134.7 245.6v-23.8"/>
<path d="M154.5 245.6v-23.8M158.4 245.6v-23.8M209.9 245.6v-23.8M217.8 245.6h-102.9M43.6 269.4v-23.8M71.3 269.4h-27.7M114.9 316.9h102.9M217.8 316.9v-71.3"/>
</g>
<g font-size="8.2">
<text x="43.5" y="62.6">18</text>
<text x="106.9" y="213">17</text>
<text x="43.2" y="240.8">23</text>
<text x="106.9" y="244.7">16</text>
<text x="350.2" y="268.5">21,22</text>
<text x="78.8" y="276.4">29</text>
<text x="348.1" y="288.3">20</text>
<text x="269.2" y="304.1">19</text>
</g>
<g font-size="6.3">
<text x="573.2" y="40.9">A</text>
<text x="573" y="110.5">B</text>
<text x="572.7" y="185.2">C</text>
<text x="573" y="256.2">E</text>
<text x="573.2" y="335.2">F</text>
</g>
<g font-size="5.8">
<text x="435.7" y="37.9">TRAMO TELESCÓPICO</text>
<text x="91.2" y="220.1">M2</text>
<text x="137.2" y="229">A</text>
<text x="338.9" y="303.2">B</text>
<text x="299.1" y="315.1">C</text>
<text x="103.1" y="323">M7</text>
<text x="442.1" y="342.8">A</text>
<text x="478.5" y="342.8">B</text>
<text x="515.9" y="342.8">C</text>
</g>
<g font-size="5.3">
<text x="139.1" y="384.4">07.12.07</text>
<text x="164.7" y="384.4">lwescl0</text>
<text x="195.8" y="385.8">LIEBHERR WERK</text>
<text x="311" y="386.1">SISTEMA HIDRÁULICO</text>
<text x="449" y="385.8">986394108</text>
<text x="139.1" y="395.1">07.12.07</text>
<text x="164.7" y="395.1">lwescl0</text>
<text x="205.9" y="394.4">EHINGEN</text>
<text x="286" y="397.6">TRAMO TELESCÓPICO / EMBULONAMIENTO TELE.</text>
<text x="449" y="400.2">3375­970.13.00.001­000</text>
</g>
<g font-size="4.4">
<text x="39.3" y="7.1">1</text>
<text x="110.7" y="7.1">2</text>
<text x="182.5" y="7.1">3</text>
<text x="254.2" y="7.1">4</text>
<text x="326" y="7.1">5</text>
<text x="397.8" y="7.1">6</text>
<text x="469.6" y="7.1">7</text>
<text x="541.4" y="7.1">8</text>
<text x="14.1" y="25.4">TX/3.8</text>
<text x="82.2" y="37.3">Y</text>
<text x="240.2" y="45.2">X</text>
<text x="264.3" y="45.2">M</text>
<text x="104.9" y="61">­Y49</text>
<text x="368.8" y="62">TRAMO TELESCÓPICO</text>
<text x="101.9" y="76.9">B</text>
<text x="204.7" y="76.9">R</text>
<text x="227.6" y="72.9">60</text>
<text x="216.5" y="93.7">237</text>
<text x="70" y="96.7">A</text>
<text x="9.7" y="108.5">TR/3.8</text>
<text x="6.8" y="124.4">TK2/3.8</text>
<text x="203.7" y="120.4">K2</text>
<text x="12.7" y="140.2">TK1/3.8</text>
<text x="204" y="144.2">K1</text>
<text x="410.5" y="152.1">A</text>
<text x="426.6" y="152.1">B</text>
<text x="271.9" y="156.1">A</text>
<text x="319.8" y="165">PINZA</text>
<text x="379" y="164">=A+A</text>
<text x="378.2" y="170">­Y40</text>
<text x="422.5" y="175.9">C</text>
<text x="126.3" y="200.6">FUNCIONAMIENTO NORMAL</text>
<text x="419.1" y="207.5">PUNTO DE ACOPLAMIENTO SERVICIO DE EMERGENCIA</text>
<text x="120.6" y="211.5">25</text>
<text x="181.1" y="210.5">SERVICIO DE EMERGENCIA</text>
<text x="113.1" y="217.4">BARES</text>
<text x="186.3" y="231.3">­Y38</text>
<text x="219.3" y="251.1">A3</text>
<text x="292.6" y="255.1">FUNCIONAMIENTO NORMAL</text>
<text x="10.7" y="263">P4/5.8</text>
<text x="109.8" y="259">P</text>
<text x="152.1" y="265.9">V8</text>
<text x="190.9" y="266.9">105</text>
<text x="219.6" y="266.9">A1</text>
<text x="187.7" y="275.8">V7</text>
<text x="164.9" y="277.8">V2</text>
<text x="104.5" y="282.8">­A3</text>
<text x="209.5" y="284.8">V6</text>
<text x="247.4" y="282.8">EMBULONAMIENTO</text>
<text x="164.3" y="290.7">30</text>
<text x="197.9" y="290.7">V1</text>
<text x="245.1" y="288.7">TRAMO TELESCÓPICO</text>
<text x="354.3" y="298.6">EMBULONAMIENTO</text>
<text x="362.3" y="304.5">PINZA</text>
<text x="128.3" y="310.5">V5</text>
<text x="152.3" y="306.5">45</text>
<text x="179" y="310.5">100</text>
<text x="64.4" y="314.5">PST4/7.8</text>
<text x="116.4" y="322.4">A2</text>
<text x="144.3" y="322.4">T2</text>
<text x="207.9" y="322.4">T1</text>
<text x="477.1" y="322.4">EMBULONAMIENTO</text>
<text x="521.6" y="322.4">EMBULONAMIENTO</text>
<text x="485.1" y="328.3">PINZA</text>
<text x="519.3" y="328.3">TRAMO TELESCÓPICO</text>
<text x="384" y="330.3">SERVICIO DE EMERGENCIA</text>
<text x="226.8" y="338.2">T3/3.8</text>
<text x="14" y="342.2">PST6/3.2</text>
<text x="175.3" y="346.1">T5/3.4</text>
<text x="389.7" y="352.1">FUNCIONAMIENTO NORMAL</text>
<text x="14" y="354.1">PST3/5.8</text>
<text x="226.8" y="354.1">PST1/7.1</text>
<text x="435.5" y="357">SERVICIO DE EMERGENCIA</text>
<text x="471.1" y="357">SERVICIO DE EMERGENCIA</text>
<text x="520.6" y="357">SERVICIO DE EMERGENCIA</text>
<text x="6.6" y="383.3">3</text>
<text x="530.9" y="383.3">=</text>
<text x="555.4" y="383.3">D</text>
<text x="530.9" y="389.8">+</text>
<text x="554.2" y="389.8">D2</text>
<text x="6.5" y="390.5">2</text>
<text x="7" y="397">1</text>
<text x="555.6" y="396.3">6</text>
<text x="554.6" y="402.7">13</text>
</g>
<g font-size="3.4">
<text x="123.4" y="383.7">Gez.</text>
<text x="423.2" y="383.7">Ident­Nr.</text>
<text x="120.8" y="394.5">Ausgabe</text>
<text x="423.2" y="395.2">Zeich­Nr.</text>
<text x="32.6" y="402.4">Änderung</text>
<text x="73.8" y="402.4">Datum</text>
<text x="100.2" y="402.4">Name</text>
<text x="144.2" y="402.4">Datum</text>
<text x="172.7" y="402.4">Name</text>
</g>
<g font-size="2.9">
<text x="61.4" y="48.7">0,8</text>
<text x="81.2" y="48.7">0,6</text>
<text x="81.2" y="76.4">0,8</text>
<text x="530.8" y="395.8">Blatt</text>
<text x="205.2" y="402.3">Copyright (c)</text>
<text x="530.8" y="402.3">von</text>
</g>
</svg>
